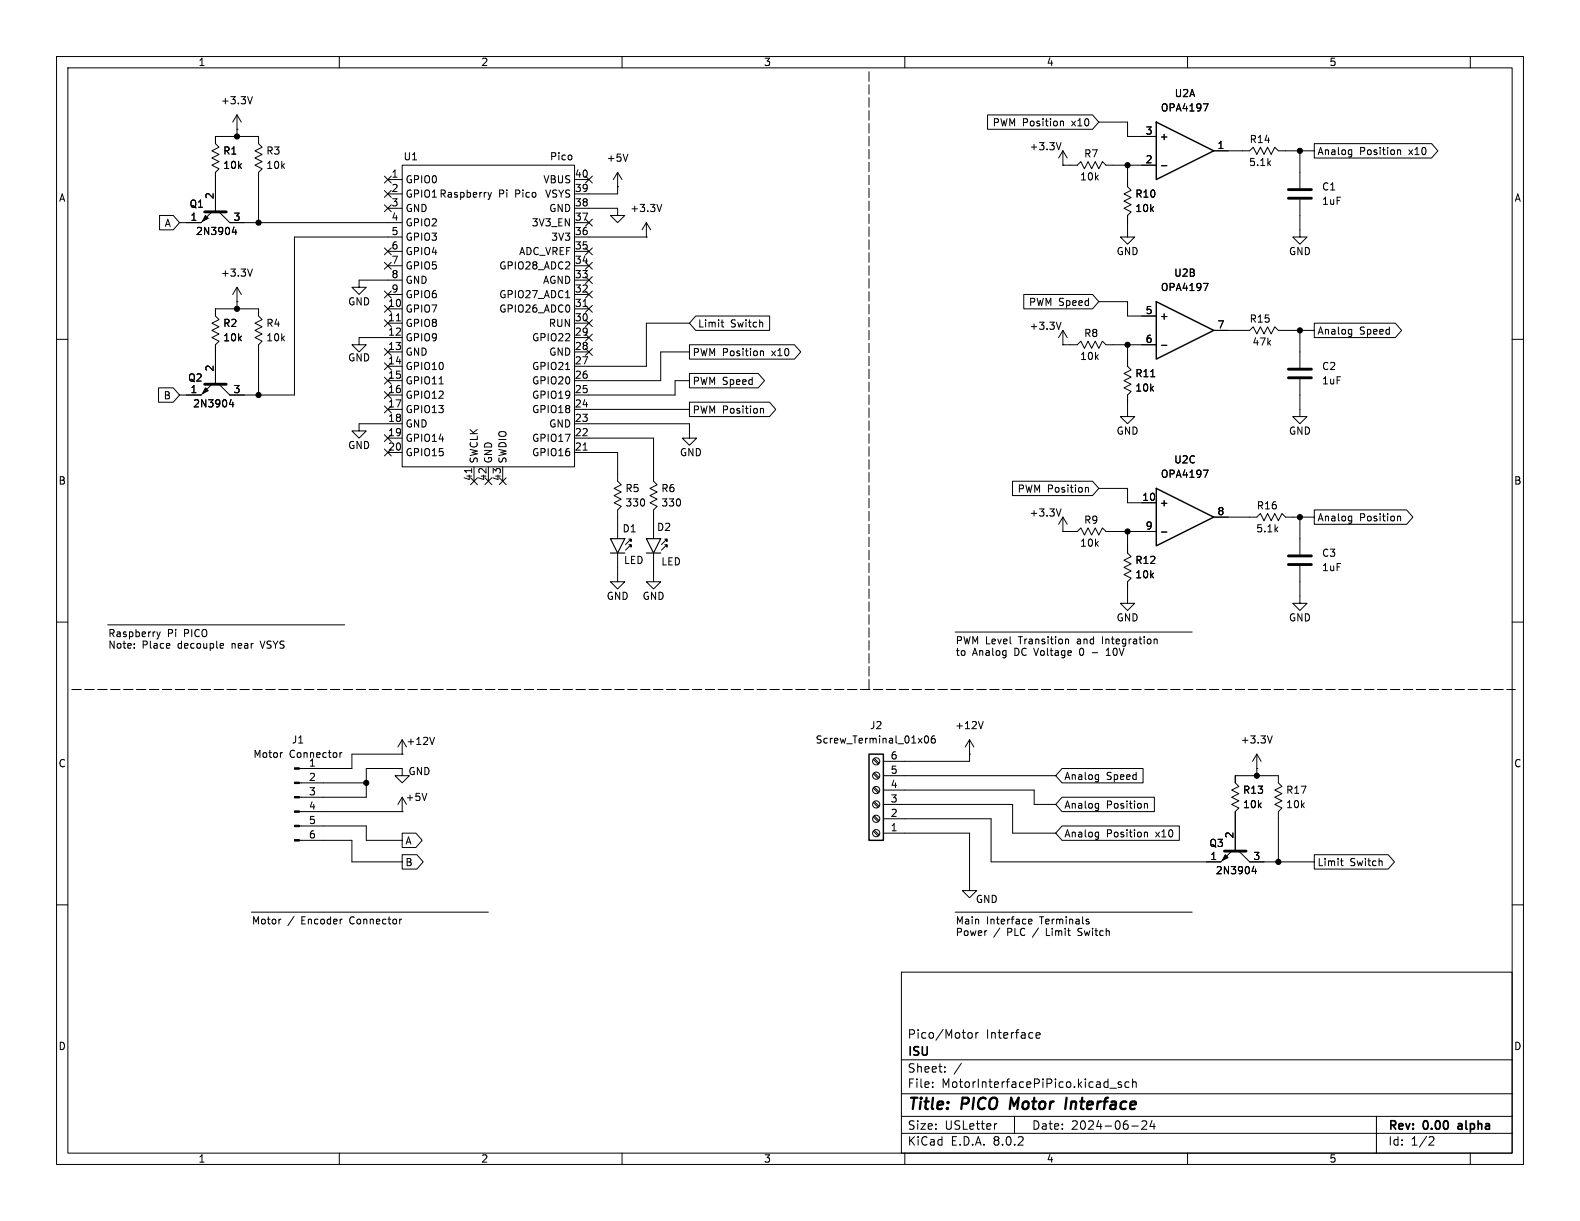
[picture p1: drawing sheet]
<svg xmlns="http://www.w3.org/2000/svg" width="279mm" height="216mm" viewBox="0 0 279 216" stroke-linecap="round" stroke-linejoin="round" font-family="sans-serif">
<g fill="none" stroke="#000" stroke-width=".18">
<path d="M10 10h259.4v195.9h-259.4zM12 12h255.4v191.9h-255.4zM44.6 17.1l-.4 1.3M60 10v2M110 10v2M160 10v2M210 10v2M212.8 18.4h.8l-.5 1.2M260 10v2M28.2 38.1h2.4l1.1 1.3-1.1 1.2h-2.4zM37.5 37.5l-1.9 1.9h-3.9M38.1 37.5v-7l.6-.7-1.2-.6 1.2-.6-1.2-.7 1.2-.6-1.2-.6 1.2-.7-.6-.6v-1.3h7.6v1.3l.7 .6-1.3 .7 1.3 .6-1.3 .6 1.3 .7-1.3 .6 1.3 .6-.7 .7v8.9"/>
<path d="M38.7 37.5l1.9 1.9h30.5M41.9 22.9h.1M41.9 20.3v3.8M41.9 20.3l-.8 1.3M41.9 20.3l.8 1.3M68 36.2l1.2 1.2M68 33.7l1.2 1.2M68 31.1l1.2 1.3M68.6 31.8h2.5M68.6 34.3h2.5M68.6 36.8h2.5M69.2 36.2l-1.2 1.2"/>
<path d="M69.2 33.7l-1.2 1.2M69.2 31.1l-1.2 1.3M71.1 29.2h30.5v53.4h-30.5zM86.3 34l.3 .9M86.6 34.9l-.3 .4M86.9 34l-.3 .9M101.6 36.8h7.6v1.3h1.3l-1.3 1.3-1.3-1.3h1.3M101.6 39.4h2.5M101.6 31.8h2.5M103.5 31.1l1.2 1.3M103.5 38.8l1.2 1.2M104.7 31.1l-1.2 1.3"/>
<path d="M104.7 38.8l-1.2 1.2M109.2 33h.1M109.2 30.5v3.8h-7.6M109.2 30.5l-.7 1.3M109.2 30.5l.8 1.3M111 27.2l-.4 1.3M114.3 39.4l-.8 1.2M114.3 39.4v2.5M114.3 39.4l.8 1.2M117 36.1l-.4 1.3M174.6 20.3h18.6l1.1 1.3-1.1 1.3h-18.6zM187.6 21.5h.4l.1 .8"/>
<path d="M187.6 25.2l-.4 1.3M188 29.2h2.5l.6-.6 .7 1.2 .6-1.2 .6 1.2 .7-1.2 .6 1.2 .6-1.2 .7 .6h8.9M188 29.2h.1M188 26.7v2.5M188 26.7l-.8 1.2M188 26.7l.7 1.2M194.3 21.6h5.1v2.5h5.1M199.4 29.2v3.8l.6 .7-1.2 .6 1.2 .6-1.2 .7 1.2 .6-1.2 .6 1.2 .7-.6 .6v3.8h1.3l-1.3 1.3-1.3-1.3h1.3M205.4 29.3h.9M214.6 26.7h6.4l.6-.7 .6 1.3 .7-1.3 .6 1.3 .7-1.3 .6 1.3 .6-1.3 .7 .7h6.3M229.9 35.3v6.6h1.2l-1.2 1.3-1.3-1.3h1.3M229.9 26.7v6.6"/>
<path d="M232.4 25.4h20.8l1.1 1.3-1.1 1.2h-20.8zM238.7 26.5l.3 .1M239 26.5v1l-.2 .3M239 27.3h-.3M247.2 26.6h.4l.1 .7M10 60h2M41.4 40.1l-.3 1h.8M41.7 40.6v.9M41.9 53.3h.1M41.9 50.8l-.8 1.3M41.9 50.8v3.8M41.9 50.8l.8 1.3"/>
<path d="M44.6 47.6l-.4 1.2M68 43.8l1.2 1.3M68 56.5l1.2 1.3M68 54l1.2 1.2M68 51.5l1.2 1.2M68 46.4l1.2 1.2M68.6 54.6h2.5M68.6 57.2h2.5M68.6 52.1h2.5M68.6 47h2.5M68.6 44.5h2.5M69.2 43.8l-1.2 1.3"/>
<path d="M69.2 56.5l-1.2 1.3M69.2 54l-1.2 1.2M69.2 51.5l-1.2 1.2M69.2 46.4l-1.2 1.2M70.1 56.7h.7M71.1 59.7h-7.6v1.3h1.3l-1.3 1.2-1.3-1.2h1.3M71.1 49.5h-7.6v1.3h1.3l-1.3 1.3-1.3-1.3h1.3M71.1 41.9h-19v28h-11.5l-1.9-2M100 52.6h.7M101.6 54.6h2.5M101.6 57.2h2.5M101.6 59.7h2.5"/>
<path d="M101.6 52.1h2.5M101.6 49.5h2.5M101.6 47h2.5M101.6 44.5h2.5M101.6 41.9h12.7M103.1 54.2h.7M103.5 54l1.2 1.2M103.5 56.5l1.2 1.3M103.5 59.1l1.2 1.2M103.5 51.5l1.2 1.2M103.5 48.9l1.2 1.2M103.5 46.4l1.2 1.2"/>
<path d="M103.5 43.8l1.2 1.3M104.7 54l-1.2 1.2M104.7 56.5l-1.2 1.3M104.7 59.1l-1.2 1.2M104.7 51.5l-1.2 1.2M104.7 48.9l-1.2 1.2M104.7 46.4l-1.2 1.2M104.7 43.8l-1.2 1.3M114.3 41.9h.1M121.9 57.2h-7.6v7.6h-12.7M123 55.9h13.1v2.5h-13.1l-1.1-1.2zM127.5 57h.5"/>
<path d="M127.7 56.6v1l.3 .2M181 52.1h12.2l1.1 1.2-1.1 1.3h-12.2zM187.6 57l-.4 1.2M188 58.4l-.8 1.3M188 58.4v2.6M188 58.4l.7 1.3M194.3 53.3h5.1v2.6h5.1M212.8 50.1h.8l-.5 1.3M214.6 58.4h6.4l.6-.6 .6 1.3 .7-1.3 .6 1.3 .7-1.3 .6 1.3 .6-1.3 .7 .6h6.3M229.9 58.4v6.6M232.4 57.1h14.3l1.2 1.3-1.2 1.3h-14.3zM238.7 58.2l.3 .1"/>
<path d="M239 58.2v1.1l-.2 .2M239 59l-.3 .1M267.4 60h2M28 68.6h2.6l1.1 1.3-1.1 1.2h-2.6zM37.5 67.9l-1.9 2h-3.9M38.1 67.9v-6.9l.6-.7-1.2-.6 1.2-.6-1.2-.7 1.2-.6-1.2-.6 1.2-.7-.6-.6v-1.3h7.6v1.3l.7 .6-1.3 .7 1.3 .6-1.3 .6 1.3 .7-1.3 .6 1.3 .6-.7 .7v8.9M40.9 70.6l-.3 .9h.8M41.2 71.1v.9M68 71.8l1.2 1.2M68 61.6l1.2 1.2M68 79.4l1.2 1.2M68 76.9l1.2 1.2"/>
<path d="M68 69.2l1.2 1.3M68 66.7l1.2 1.2M68 64.2l1.2 1.2M68.6 69.9h2.5M68.6 62.2h2.5M68.6 64.8h2.5M68.6 67.3h2.5M68.6 72.4h2.5M68.6 77.5h2.5M69.2 71.8l-1.2 1.2M69.2 79.4l-1.2 1.2M69.2 66.7l-1.2 1.2"/>
<path d="M69.2 61.6l-1.2 1.2M69.2 76.9l-1.2 1.2M69.2 69.2l-1.2 1.3M69.2 64.2l-1.2 1.2M71.1 74.9h-7.6v1.3h1.3l-1.3 1.3-1.3-1.3h1.3M77.7 67.9h.7M100 65.3h.7M101.6 74.9h20.3v2.6h1.3l-1.3 1.2-1.3-1.2h1.3M101.6 77.5h14v7.6l.6 .6-1.3 .7 1.3 .6-1.3 .6 1.3 .7-1.3 .6 1.3 .6-.6 .7v5.1M101.6 62.2h2.5M101.6 72.4h20.3M103.1 79.6h.7"/>
<path d="M103.5 61.6l1.2 1.2M104.7 61.6l-1.2 1.2M121.9 66h12.2l1.1 1.3-1.1 1.3h-12.2zM121.9 61h18.6l1.1 1.2-1.1 1.3h-18.6zM121.9 71.1h14.2l1.1 1.3-1.1 1.3h-14.2zM121.9 67.3h-2.5v2.6h-17.8M121.9 62.2h-5.1v5.1h-15.2M134.5 72.3h.5v.8M134.5 62.1h.5v.8M188 61h.1M188 61h2.5l.6-.7 .7 1.3 .6-1.3 .6 1.3 .7-1.3 .6 1.3 .6-1.3 .7 .7h8.9M199.4 61v3.8l.6 .6-1.2 .6 1.2 .7-1.2 .6 1.2 .6-1.2 .7 1.2 .6-.6 .7v3.8h1.3l-1.3 1.2-1.3-1.2h1.3"/>
<path d="M203.5 66.6h.7M205.4 61.1h.9M229.9 67.1v6.6h1.2l-1.2 1.2-1.3-1.2h1.3M68.6 80h2.5M83.2 84.5l1.2 1.2M83.4 82.9v.7M83.8 82.6v2.5M84.4 84.5l-1.2 1.2M85.8 84.5l1.2 1.2M86.4 82.6v2.5M87 84.5l-1.2 1.2M88.3 84.5l1.2 1.2"/>
<path d="M88.9 82.6v2.5M89.5 84.5l-1.2 1.2M101.6 80h7.6v5.1l.7 .6-1.3 .7 1.3 .6-1.3 .6 1.3 .7-1.3 .6 1.3 .6-.7 .7v5.1M109.2 97.8v5.1h1.3l-1.3 1.2-1.3-1.2h1.3M111.2 95.3h.4v.4v-.4l-1 1M111.2 96.3h.4v.4v-.4l-1 1M115.6 97.8v5.1h1.2l-1.2 1.2-1.3-1.2h1.3M117.6 95.3h.3v.4v-.4l-.9 1M117.6 96.3h.3v.4v-.4l-.9 1M179 85.1h14.2l1.1 1.3-1.1 1.2h-14.2zM187.6 90l-.4 1.3M188 94h2.5l.6-.7 .7 1.3 .6-1.3 .6 1.3 .7-1.3 .6 1.3 .6-1.3 .7 .7h8.9"/>
<path d="M188 94h.1M188 91.4v2.6M188 91.4l-.8 1.3M188 91.4l.7 1.3M192 86.2h.4l.1 .8M194.3 86.4h5.1v2.5h5.1M199.4 94v3.8l.6 .6-1.2 .7 1.2 .6-1.2 .6 1.2 .7-1.2 .6 1.2 .6-.6 .7v3.8h1.3l-1.3 1.3-1.3-1.3h1.3M205.4 94.1h.9M212.8 83.1h.8l-.5 1.3M214.6 91.4h7.6l.7-.6 .6 1.3 .7-1.3 .6 1.3 .6-1.3 .7 1.3 .6-1.3 .6 .6h5.1M229.9 91.4v6.6M232.4 90.2h16.3l1.2 1.2-1.2 1.3h-16.3z"/>
<path d="M238.7 91.3h.3M239 91.3v1l-.2 .2M239 92l-.3 .1M247.2 91.3h.4l.1 .8M10 110h2M19 110.5h42M23.7 114.5v.1M27.7 111.7l.3 .9M28 112.6l-.3 .4M28.3 111.7l-.3 .9M39.1 113.8h.4v.3l-.6 .1M39.5 114.6h-.4"/>
<path d="M46 113.4l.4 1.2M168.9 111.8h41.9M188.5 113.1h.4l.1 .7M193.1 115.4h1M195.6 115.9h.7M196 114.6v1.3M204.1 113.1h.5v.7M229.9 100.1v6.6h1.2l-1.2 1.3-1.3-1.3h1.3M267.4 110h2M49.8 133.1h.2M52.9 138.4h11.9M60.1 133.1v.8"/>
<path d="M60.5 133.1l-.4 .2M71.1 137.2h-1.3l1.3 1.2 1.3-1.2h-1.3v-1.3h-6.3v5.1h-11.9M71.1 133.4h.1M71.1 133.4h-8.9v2.5h-9.3M71.1 130.8l-.7 1.3M71.1 130.8v2.6M71.1 130.8l.8 1.3M76.8 130.4l-.4 1.2M154.4 134.3l.9 .8M154.4 136.8l.9 .9M154.4 139.4l.9 .8M154.6 134.1l.9 .9"/>
<path d="M154.6 136.7l.9 .8M154.6 139.2l.9 .8M156.2 139.7h26.7v2.5h3.8M156.2 137.2h30.5M163.6 130.2l.2-.1a.68 .68 0 0 1 .4 .7 .68 .68 0 0 1-.4 .6l-.2-.1-.1-.4zM165.3 130.1l-.4 .1a.86 .86 0 0 0 0 1.2l.4-.1 .1-.5-.2-.2h-.3l-.2 .2M171.4 133.4h.1M171.4 130.8v3.8h-15.2M171.4 130.8l-.7 1.3M171.4 130.8l.8 1.3M173.9 127.6l-.5 1.2M187.8 135.9h14.3v2.5h-14.3l-1.1-1.2z"/>
<path d="M193.9 137h.4M194.3 137v1l-.3 .3M194.3 137.8h-.4M222.2 135.9h.1M222.2 133.4l-.7 1.2M222.2 133.4v3.8M222.2 133.4l.8 1.2M225 130.1l-.5 1.3M10 160h2M52.9 148.6h9.3v3.8h8.9M52.9 146.1h11.9v2.5h6.3M52.9 143.5h18.2"/>
<path d="M70.4 142.2l.7-1.2v2.5M71.1 143.5h.1M71.1 151.1h2.6l1.1 1.3-1.1 1.3h-2.6zM71.1 147.3h2.4l1.2 1.3-1.2 1.3h-2.4zM75.5 140.3l-.4 1.2M154.4 141.9l.9 .8M154.4 144.4l.9 .9M154.4 147l.9 .8M154.6 141.7l.9 .9M154.6 144.3l.9 .8M154.6 146.8l.9 .9M156.2 147.3h15.2v10.2h1.3l-1.3 1.3-1.2-1.3h1.2"/>
<path d="M156.2 144.8h19.1v7.6h40.6l1.9-1.9M156.2 142.2h22.9v5.1h7.6M187.8 141h16.3v2.5h-16.3l-1.1-1.3zM187.8 146h20.7v2.6h-20.7l-1.1-1.3zM193.9 142.1h.4M193.9 147.1l.4 .1M194.3 142.1v1l-.3 .2M194.3 147.1v1.1l-.3 .2M194.3 142.8l-.4 .1M194.3 147.9l-.4 .1M202.4 142.1h.5v.8M202.4 147.2h.5v.8"/>
<path d="M218.4 150.5v-7l.7-.6-1.3-.7 1.3-.6-1.3-.6 1.3-.7-1.3-.6 1.3-.6-.7-.7v-1.2h7.7v1.2l.6 .7-1.3 .6 1.3 .6-1.3 .7 1.3 .6-1.3 .6 1.3 .7-.6 .6v8.9M219.1 150.5l1.9 1.9h11.4M221.7 153.2l-.3 .9h.8M222 153.7v.8M232.4 151.1h13.1l1.1 1.3-1.1 1.3h-13.1zM237 152.2h.5M237.2 151.8v1.1l.3 .2M267.4 160h2M44.4 161.3h42M49.6 162.5h.1M71 162.5l-.2 .1M159.4 171.9h108v32h-108z"/>
<path d="M168.9 161.3h41.9M181.9 163l.6-.2-.1-.2-.3-.1-.2 .2 .1 .6h.4M190.6 165.4h.2M190.6 164.4l.2 .4M192.2 162.5l.3 .1M192.2 163h.3l.1 .2-.2 .2h-.2M159.4 197.4h108M159.4 193.4h108M159.4 187.4h108M164.9 192.1v.2M164.9 191.4v.1M167.1 189.4v.2"/>
<path d="M167.1 188.7v.1M170 188l-1.3 1.9M171.3 182.7l.3-.1 .3 .3v.4l-.3 .3-.3-.1-.2-.2v-.4zM172.6 182.6v1M173 182.6l-.3 .1-.1 .2M176.3 198.7l-.3 .1M179.4 197.4v3M183.2 183.1l.7-.2v-.2l-.5-.1-.2 .2 .1 .7h.6M196.3 192.4h1.1M198.3 191.4l-.4-.1-.2 .2 .1 .2 .5 .2v.3h-.6M199.6 191.4l-.4-.1-.3 .3v.4l.2 .2h.5M200.1 199.1h1.2"/>
<path d="M200.3 191.4l.2-.1 .4 .1v.9M200.3 190.8v1.5M201.9 198.3l.6-.1 .2 .1 .1 .3-.9 1.1h.9M203.7 198.1l-.3 1.1h.9M204.1 198.7v1M243.4 197.4v6.5M60 203.9v2M110 203.9v2M159.4 200.4h108M160 203.9v2M210 203.9v2M252.9 201l.5 .1 .2 .3-1 1.1h1"/>
<path d="M260 203.9v2"/>
<circle cx="154.9" cy="137.2" r=".63"/>
<circle cx="154.9" cy="139.7" r=".63"/>
<circle cx="154.9" cy="134.6" r=".63"/>
<circle cx="154.9" cy="142.2" r=".63"/>
<circle cx="154.9" cy="147.3" r=".63"/>
<circle cx="154.9" cy="144.8" r=".63"/>
</g>
<path d="M257.9 199.2v.4" fill="none" stroke="#000" stroke-width=".3"/>
<path d="M178.8 194.1l-.2 2M188.6 194.1l-.2 2" fill="none" stroke="#000" stroke-width=".4"/>
<path d="M36.2 37.5h3.8M227.8 35.1h4.1M227.8 33.5h4.1M36.2 67.9h3.8M227.8 66.8h4.1M227.8 65.3h4.1M227.8 99.8h4.1M227.8 98.3h4.1M216.5 150.5h3.8" fill="none" stroke="#000" stroke-width=".51"/>
<g fill="#000" stroke="#000" stroke-width=".18">
<path d="M36.3 38.1l.5 .5-1 .5zM36.3 68.6l.5 .5-1 .5zM52.1 138.3h.8v.3h-.8zM52.1 135.8h.8v.2h-.8zM52.1 148.5h.8v.2h-.8zM52.1 145.9h.8v.3h-.8zM52.1 143.4h.8v.2h-.8zM52.1 140.8h.8v.3h-.8zM216.7 151.1l.5 .5-1 .5z"/>
<circle cx="41.9" cy="24.1" r=".46"/>
<circle cx="45.7" cy="39.4" r=".46"/>
<circle cx="199.4" cy="29.2" r=".46"/>
<circle cx="229.9" cy="26.7" r=".46"/>
<circle cx="41.9" cy="54.6" r=".46"/>
<circle cx="229.9" cy="58.4" r=".46"/>
<circle cx="45.7" cy="69.9" r=".46"/>
<circle cx="199.4" cy="61" r=".46"/>
<circle cx="199.4" cy="94" r=".46"/>
<circle cx="229.9" cy="91.4" r=".46"/>
<circle cx="64.8" cy="138.4" r=".46"/>
<circle cx="222.2" cy="137.2" r=".46"/>
<circle cx="226.1" cy="152.4" r=".46"/>
</g>
<path d="M204.5 21.6l10.1 5.1-10.1 5.1zM204.5 53.3l10.1 5.1-10.1 5.1zM204.5 86.4l10.1 5-10.1 5.1zM153.7 133.4h2.5v15.2h-2.5z" fill="none" stroke="#000" stroke-width=".25"/>
<path d="M107.9 95.3h2.6l-1.3 2.5zM107.9 97.8h2.6M114.3 95.3h2.5l-1.2 2.5zM114.3 97.8h2.5" fill="none" stroke="#000" stroke-width=".2"/>
<path d="M153.7 12.7v109.2M12.7 121.9h255.3" fill="none" stroke="#000" stroke-width=".18" stroke-dasharray="1.7 .6"/>
<g font-size="2.8">
<text x="160.4" y="196.8">Title:</text>
<text x="170.1" y="196.8">PICO</text>
<text x="179.4" y="196.8">Motor</text>
<text x="190" y="196.8">Interface</text>
</g>
<g font-size="2.1">
<text x="160.4" y="183.9">Pico/Motor</text>
<text x="174.3" y="183.9">Interface</text>
<text x="160.4" y="189.9">Sheet:</text>
<text x="160.4" y="187.1">ISU</text>
<text x="160.4" y="192.6">File:</text>
<text x="166.5" y="192.6">MotorInterfacePiPico.kicad_sch</text>
<text x="160.4" y="202.8">KiCad</text>
<text x="160.4" y="200">Size:</text>
<text x="167.1" y="200">USLetter</text>
<text x="168.1" y="202.8">E.D.A.</text>
<text x="175.7" y="202.8">8.0.2</text>
<text x="182.4" y="200">Date:</text>
<text x="189.4" y="200">2024-06-24</text>
<text x="245.4" y="200.2">Rev:</text>
<text x="245.4" y="202.8">Id:</text>
<text x="249.5" y="202.8">1/2</text>
<text x="251.8" y="200.2">0.00</text>
<text x="258.5" y="200.2">alpha</text>
</g>
<g font-size="1.8">
<text x="35" y="11.9">1</text>
<text x="85" y="11.9">2</text>
<text x="135" y="11.9">3</text>
<text x="185" y="11.9">4</text>
<text x="235" y="11.9">5</text>
<text x="207.6" y="17.4">U2A</text>
<text x="39" y="18.6">+3.3V</text>
<text x="175.4" y="22.5">PWM Position</text>
<text x="189.6" y="22.5">x10</text>
<text x="202.5" y="23.9">3</text>
<text x="205.2" y="19.9">OPA4197</text>
<text x="39.4" y="27.5">R1</text>
<text x="47" y="27.5">R3</text>
<text x="71.3" y="28.5">U1</text>
<text x="97.2" y="28.5">Pico</text>
<text x="107.2" y="28.8">+5V</text>
<text x="182" y="26.8">+3.3V</text>
<text x="191.6" y="28">R7</text>
<text x="202.5" y="29">2</text>
<text x="205" y="25">+</text>
<text x="215.2" y="26.4">1</text>
<text x="220.8" y="29.6">5.1k</text>
<text x="220.9" y="25.5">R14</text>
<text x="232.9" y="27.6">Analog</text>
<text x="240.4" y="27.6">Position</text>
<text x="249.3" y="27.6">x10</text>
<text x="10.3" y="35.9">A</text>
<text x="37.8" y="35.3" transform="rotate(-90 37.8 35.3)">2</text>
<text x="39.4" y="30.1">10k</text>
<text x="47" y="30.1">10k</text>
<text x="69.1" y="31.5">1</text>
<text x="69.1" y="34">2</text>
<text x="71.6" y="32.6">GPIO0</text>
<text x="71.6" y="35.2">GPIO1 Raspberry</text>
<text x="88.2" y="35.2">Pi</text>
<text x="91.2" y="35.2">Pico</text>
<text x="96" y="32.6">VBUS</text>
<text x="96.3" y="35.2">VSYS</text>
<text x="101.6" y="34">39</text>
<text x="101.6" y="31.5">40</text>
<text x="190.9" y="32.1">10k</text>
<text x="200.7" y="35.2">R10</text>
<text x="233.7" y="33.9">C1</text>
<text x="267.7" y="35.9">A</text>
<text x="29" y="40.3">A</text>
<text x="33.4" y="36.9">Q1</text>
<text x="33.6" y="39.1">1</text>
<text x="34.6" y="41.8">2N3904</text>
<text x="41.2" y="39.1">3</text>
<text x="69.1" y="36.6">3</text>
<text x="69.1" y="39.1">4</text>
<text x="69.1" y="41.7">5</text>
<text x="71.6" y="37.7">GND</text>
<text x="71.6" y="40.2">GPIO2</text>
<text x="93.9" y="40.2">3V3_EN</text>
<text x="97" y="37.7">GND</text>
<text x="101.6" y="41.7">36</text>
<text x="101.6" y="39.1">37</text>
<text x="101.6" y="36.6">38</text>
<text x="111.4" y="37.7">+3.3V</text>
<text x="200.7" y="37.7">10k</text>
<text x="233.7" y="36.4">1uF</text>
<text x="69.1" y="44.2">6</text>
<text x="69.1" y="46.7">7</text>
<text x="71.6" y="42.8">GPIO3</text>
<text x="71.6" y="45.3">GPIO4</text>
<text x="71.6" y="47.9">GPIO5</text>
<text x="88.2" y="47.9">GPIO28_ADC2</text>
<text x="91.7" y="45.3">ADC_VREF</text>
<text x="97.4" y="42.8">3V3</text>
<text x="101.6" y="46.7">34</text>
<text x="101.6" y="44.2">35</text>
<text x="197.4" y="45.3">GND</text>
<text x="227.8" y="45.3">GND</text>
<text x="39" y="49.1">+3.3V</text>
<text x="69.1" y="49.3">8</text>
<text x="69.1" y="51.8">9</text>
<text x="71.6" y="50.4">GND</text>
<text x="71.6" y="52.9">GPIO6</text>
<text x="88.2" y="52.9">GPIO27_ADC1</text>
<text x="95.9" y="50.4">AGND</text>
<text x="101.6" y="51.8">32</text>
<text x="101.6" y="49.3">33</text>
<text x="205.2" y="51.7">OPA4197</text>
<text x="207.5" y="49.1">U2B</text>
<text x="39.4" y="58">R2</text>
<text x="47" y="58">R4</text>
<text x="61.5" y="54.2">GND</text>
<text x="68.5" y="54.4">10</text>
<text x="68.5" y="56.9">11</text>
<text x="68.5" y="59.4">12</text>
<text x="71.6" y="55.5">GPIO7</text>
<text x="71.6" y="58">GPIO8</text>
<text x="88.2" y="55.5">GPIO26_ADC0</text>
<text x="97" y="58">RUN</text>
<text x="101.6" y="59.4">29</text>
<text x="101.6" y="56.9">30</text>
<text x="101.6" y="54.4">31</text>
<text x="123.3" y="58.1">Limit</text>
<text x="129.2" y="58.1">Switch</text>
<text x="181.9" y="54.3">PWM Speed</text>
<text x="182" y="58.5">+3.3V</text>
<text x="191.6" y="59.8">R8</text>
<text x="202.5" y="55.6">5</text>
<text x="205" y="56.7">+</text>
<text x="215.2" y="58.2">7</text>
<text x="220.9" y="57.3">R15</text>
<text x="232.9" y="59.4">Analog</text>
<text x="240.4" y="59.4">Speed</text>
<text x="37.8" y="65.8" transform="rotate(-90 37.8 65.8)">2</text>
<text x="39.4" y="60.6">10k</text>
<text x="47" y="60.6">10k</text>
<text x="61.5" y="64.1">GND</text>
<text x="68.5" y="62">13</text>
<text x="68.5" y="64.5">14</text>
<text x="71.6" y="60.6">GPIO9</text>
<text x="71.6" y="63.1">GND</text>
<text x="71.6" y="65.6">GPIO10</text>
<text x="94" y="65.6">GPIO21</text>
<text x="94" y="60.6">GPIO22</text>
<text x="97" y="63.1">GND</text>
<text x="101.6" y="64.5">27</text>
<text x="101.6" y="62">28</text>
<text x="122.4" y="63.2">PWM Position</text>
<text x="136.6" y="63.2">x10</text>
<text x="190.9" y="63.9">10k</text>
<text x="202.5" y="60.7">6</text>
<text x="221.4" y="61.3">47k</text>
<text x="233.7" y="65.6">C2</text>
<text x="28.8" y="70.8">B</text>
<text x="33.2" y="67.7">Q2</text>
<text x="33.6" y="69.6">1</text>
<text x="41.2" y="69.6">3</text>
<text x="68.5" y="67.1">15</text>
<text x="68.5" y="69.6">16</text>
<text x="71.6" y="68.2">GPIO11</text>
<text x="71.6" y="70.7">GPIO12</text>
<text x="94" y="70.7">GPIO19</text>
<text x="94" y="68.2">GPIO20</text>
<text x="101.6" y="69.6">25</text>
<text x="101.6" y="67.1">26</text>
<text x="122.4" y="68.3">PWM Speed</text>
<text x="200.7" y="69.4">10k</text>
<text x="200.7" y="66.9">R11</text>
<text x="233.7" y="68.2">1uF</text>
<text x="34.1" y="72.2">2N3904</text>
<text x="68.5" y="72.1">17</text>
<text x="68.5" y="74.7">18</text>
<text x="68.5" y="77.2">19</text>
<text x="71.6" y="73.3">GPIO13</text>
<text x="71.6" y="75.8">GND</text>
<text x="94" y="73.3">GPIO18</text>
<text x="97" y="75.8">GND</text>
<text x="101.6" y="77.2">22</text>
<text x="101.6" y="74.7">23</text>
<text x="101.6" y="72.1">24</text>
<text x="122.4" y="73.3">PWM Position</text>
<text x="197.4" y="77.1">GND</text>
<text x="227.8" y="77.1">GND</text>
<text x="61.5" y="79.6">GND</text>
<text x="68.5" y="79.8">20</text>
<text x="71.6" y="78.3">GPIO14</text>
<text x="71.6" y="80.9">GPIO15</text>
<text x="84.7" y="82" transform="rotate(-90 84.7 82)">SWCLK</text>
<text x="87.2" y="82" transform="rotate(-90 87.2 82)">GND</text>
<text x="89.8" y="82" transform="rotate(-90 89.8 82)">SWDIO</text>
<text x="94" y="80.9">GPIO16</text>
<text x="94" y="78.3">GPIO17</text>
<text x="101.6" y="79.8">21</text>
<text x="120.1" y="80.9">GND</text>
<text x="207.5" y="82.1">U2C</text>
<text x="10.3" y="85.9">B</text>
<text x="83.6" y="85.1" transform="rotate(-90 83.6 85.1)">41</text>
<text x="86.1" y="85.1" transform="rotate(-90 86.1 85.1)">42</text>
<text x="88.6" y="85.1" transform="rotate(-90 88.6 85.1)">43</text>
<text x="110.5" y="87.2">R5</text>
<text x="110.5" y="89.8">330</text>
<text x="116.8" y="87.2">R6</text>
<text x="116.8" y="89.8">330</text>
<text x="179.9" y="87.3">PWM Position</text>
<text x="201.9" y="88.6">10</text>
<text x="205" y="89.8">+</text>
<text x="205.2" y="84.7">OPA4197</text>
<text x="267.7" y="85.9">B</text>
<text x="110" y="94.3">D1</text>
<text x="116.1" y="94.1">D2</text>
<text x="182" y="91.5">+3.3V</text>
<text x="191.6" y="92.8">R9</text>
<text x="202.5" y="93.7">9</text>
<text x="215.2" y="91.2">8</text>
<text x="222" y="94.3">5.1k</text>
<text x="222.2" y="90.3">R16</text>
<text x="232.9" y="92.4">Analog</text>
<text x="240.4" y="92.4">Position</text>
<text x="110.2" y="99.9">LED</text>
<text x="116.8" y="100.2">LED</text>
<text x="190.9" y="96.9">10k</text>
<text x="200.7" y="99.9">R12</text>
<text x="233.7" y="98.7">C3</text>
<text x="233.7" y="101.2">1uF</text>
<text x="107.2" y="106.3">GND</text>
<text x="113.5" y="106.3">GND</text>
<text x="200.7" y="102.5">10k</text>
<text x="19" y="113">Raspberry</text>
<text x="29.6" y="113">Pi</text>
<text x="32.6" y="113">PICO</text>
<text x="197.4" y="110.1">GND</text>
<text x="227.8" y="110.1">GND</text>
<text x="19" y="115">Note:</text>
<text x="25.1" y="115">Place</text>
<text x="31.6" y="115">decouple</text>
<text x="41.2" y="115">near</text>
<text x="46.6" y="115">VSYS</text>
<text x="168.9" y="114.3">PWM Level</text>
<text x="168.9" y="116.3">to</text>
<text x="172" y="116.3">Analog</text>
<text x="179.5" y="116.3">DC Voltage</text>
<text x="180.3" y="114.3">Transition</text>
<text x="190.7" y="114.3">and</text>
<text x="191.4" y="116.3">0</text>
<text x="195.4" y="114.3">Integration</text>
<text x="196.5" y="116.3">10V</text>
<text x="51.5" y="131.7">J1</text>
<text x="71.8" y="131.9">+12V</text>
<text x="144.1" y="131.7">Screw_Terminal_01x06</text>
<text x="153.7" y="129.1">J2</text>
<text x="168.8" y="129.1">+12V</text>
<text x="219.3" y="131.7">+3.3V</text>
<text x="10.3" y="135.9">C</text>
<text x="44.7" y="134.2">Motor</text>
<text x="51.1" y="134.2">Connector</text>
<text x="54.5" y="135.6">1</text>
<text x="72.1" y="137.3">GND</text>
<text x="157.4" y="136.9">5</text>
<text x="157.4" y="134.4">6</text>
<text x="267.7" y="135.9">C</text>
<text x="54.5" y="138.2">2</text>
<text x="54.5" y="140.7">3</text>
<text x="54.5" y="143.3">4</text>
<text x="71.6" y="141.8">+5V</text>
<text x="157.4" y="142">3</text>
<text x="157.4" y="139.4">4</text>
<text x="188.1" y="138.1">Analog</text>
<text x="188.1" y="143.2">Analog</text>
<text x="195.6" y="138.1">Speed</text>
<text x="195.6" y="143.2">Position</text>
<text x="219.7" y="143.1">10k</text>
<text x="219.7" y="140.6">R13</text>
<text x="227.3" y="143.1">10k</text>
<text x="227.3" y="140.6">R17</text>
<text x="54.5" y="145.8">5</text>
<text x="54.5" y="148.3">6</text>
<text x="71.6" y="149.5">A</text>
<text x="157.4" y="147.1">1</text>
<text x="157.4" y="144.5">2</text>
<text x="188.1" y="148.3">Analog</text>
<text x="195.6" y="148.3">Position</text>
<text x="204.5" y="148.3">x10</text>
<text x="213.8" y="150">Q3</text>
<text x="218.2" y="148.3" transform="rotate(-90 218.2 148.3)">2</text>
<text x="71.6" y="153.4">B</text>
<text x="213.9" y="152.1">1</text>
<text x="214.9" y="154.8">2N3904</text>
<text x="221.5" y="152.1">3</text>
<text x="232.9" y="153.4">Limit</text>
<text x="238.7" y="153.4">Switch</text>
<text x="172.5" y="159.9">GND</text>
<text x="44.4" y="163.8">Motor</text>
<text x="50.9" y="163.8">/</text>
<text x="53.4" y="163.8">Encoder</text>
<text x="62.1" y="163.8">Connector</text>
<text x="168.9" y="163.8">Main</text>
<text x="168.9" y="165.8">Power</text>
<text x="174.4" y="163.8">Interface</text>
<text x="175.7" y="165.8">/</text>
<text x="178.2" y="165.8">PLC</text>
<text x="182.9" y="165.8">/</text>
<text x="184" y="163.8">Terminals</text>
<text x="185.4" y="165.8">Limit</text>
<text x="191.3" y="165.8">Switch</text>
<text x="10.3" y="185.9">D</text>
<text x="267.7" y="185.9">D</text>
<text x="35" y="205.8">1</text>
<text x="85" y="205.8">2</text>
<text x="135" y="205.8">3</text>
<text x="185" y="205.8">4</text>
<text x="235" y="205.8">5</text>
</g>
</svg>
